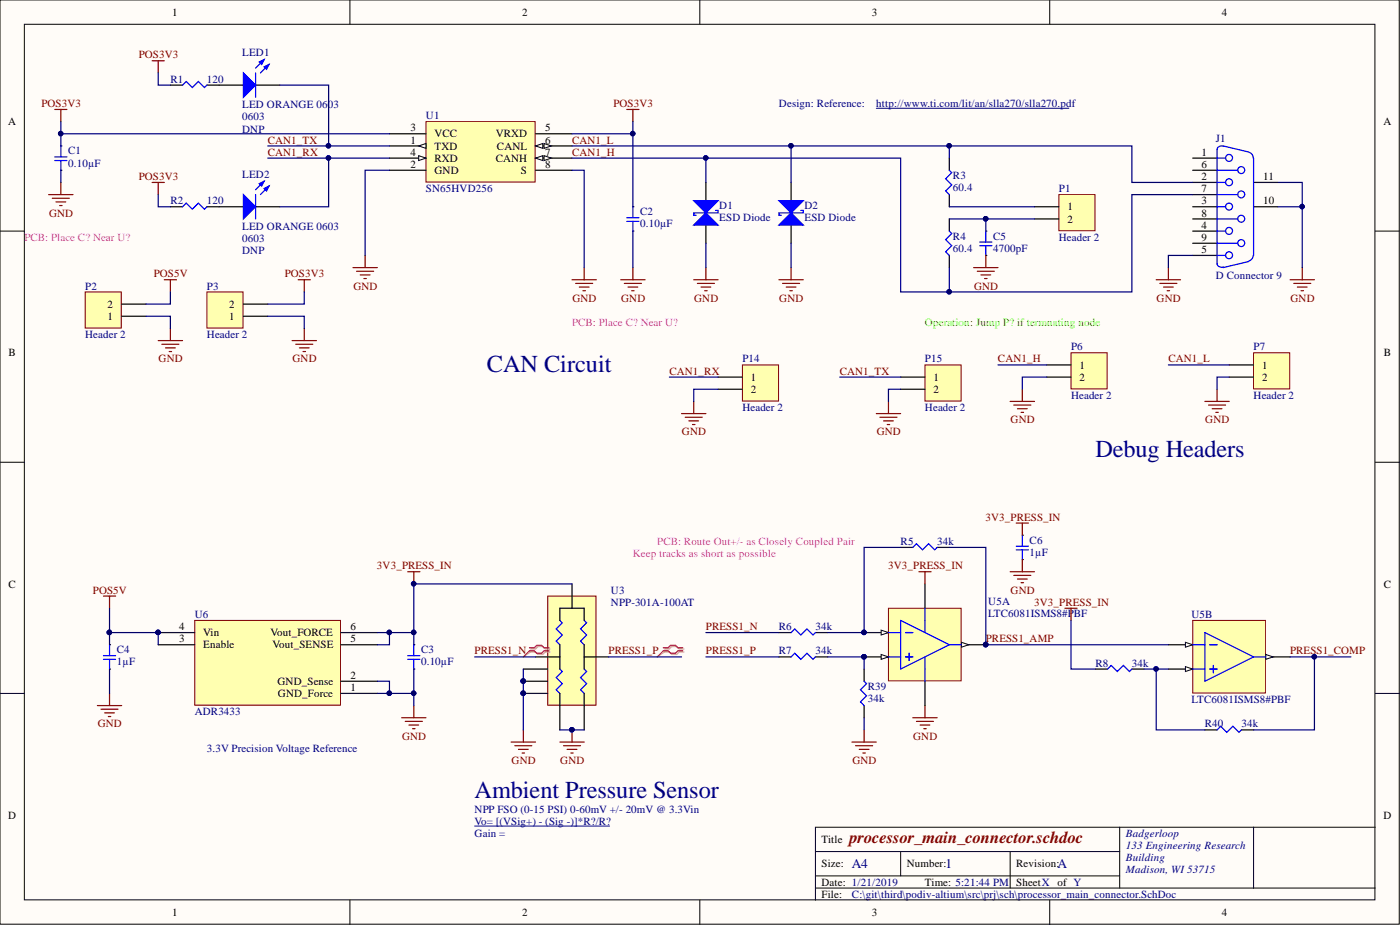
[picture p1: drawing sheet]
<svg xmlns="http://www.w3.org/2000/svg" width="292mm" height="193mm" viewBox="0 0 292 193" stroke-linecap="round" stroke-linejoin="round" font-family="sans-serif">
<g fill="#fffcf8" stroke="#000" stroke-width=".21">
<path d="M0 0h291.9v192.8h-291.9z"/>
<path d="M5.1 5.1h281.8v182.6h-281.8z"/>
</g>
<g fill="none" stroke="#000" stroke-width=".21">
<path d="M73 0v5.1M146 0v5.1M219 0v5.1M0 48.2h5.1M286.9 48.2h5.1M0 96.4h5.1M286.9 96.4h5.1M0 144.7h5.1M286.9 144.7h5.1M170.1 177.6h63.5M187.9 177.6v5.1M210.8 177.6v7.7"/>
<path d="M233.6 172.6v12.7M261.5 172.6h-91.4v15.2M286.9 172.6h-25.4v12.7M73 187.8v5.1M146 187.8v5.1M170.1 185.3h116.8M170.1 182.7h63.5M219 187.8v5.1"/>
</g>
<g fill="none" stroke="#00f" stroke-width=".25">
<path d="M253.9 38.1h1.8M253.9 33h1.8M253.9 35.5h4.3M253.9 31.2v23.9M255.2 30.4l5.3 1.3M255.3 30.5a.93 .93 0 0 0-1.4 .8M260.6 31.8a1.23 1.23 0 0 1 .9 1.2M261.5 33v20.3M253.9 43.1h1.8M253.9 48.2h1.8M253.9 40.6h4.3M253.9 53.3h1.8"/>
<path d="M253.9 45.7h4.3M253.9 50.7h4.3M253.9 55a.99 .99 0 0 0 1.4 .7M260.5 54.6l-5.3 1.2M261.5 53.3a1.23 1.23 0 0 1-.9 1.1"/>
<circle cx="256.4" cy="32.9" r=".72"/>
<circle cx="256.4" cy="38" r=".72"/>
<circle cx="259" cy="35.5" r=".72"/>
<circle cx="256.4" cy="53.2" r=".72"/>
<circle cx="256.4" cy="48.2" r=".72"/>
<circle cx="256.4" cy="43.1" r=".72"/>
<circle cx="259" cy="50.7" r=".72"/>
<circle cx="259" cy="45.6" r=".72"/>
<circle cx="259" cy="40.6" r=".72"/>
</g>
<path d="M248.9 33h5M248.9 38.1h5M248.9 35.5h5M261.5 38.1h5.1M248.9 43.1h5M248.9 48.2h5M248.9 53.3h5M248.9 40.6h5M248.9 45.7h5M248.9 50.7h5M261.5 43.1h5.1" fill="none" stroke="#000" stroke-width=".25"/>
<path d="M88.9 25.4h22.8v12.6h-22.8z" fill="#ffffb0" stroke="#800000" stroke-width=".21"/>
<path d="M81.3 30.4h7.6" fill="none" stroke="#000" stroke-width=".25"/>
<path d="M87.4 30.4l1.5-.5v1.1z" fill="#fffcf8"/>
<path d="M87.4 30.4l1.5-.5v1.1z" fill="none" stroke="#000" stroke-width=".21"/>
<path d="M81.3 35.5h7.6M81.3 27.9h7.6M81.3 33h7.6" fill="none" stroke="#000" stroke-width=".25"/>
<path d="M87.4 32.5l1.5 .5-1.5 .5z" fill="#fffcf8"/>
<path d="M87.4 32.5l1.5 .5-1.5 .5z" fill="none" stroke="#000" stroke-width=".21"/>
<path d="M111.7 27.9h7.6M111.7 30.4h7.6" fill="none" stroke="#000" stroke-width=".25"/>
<path d="M111.7 30.4l1.6-.5v1.1z" fill="#fffcf8"/>
<path d="M111.7 30.4l1.6-.5v1.1z" fill="none" stroke="#000" stroke-width=".21"/>
<path d="M113.5 29.9l1.5 .5-1.5 .6z" fill="#fffcf8"/>
<path d="M113.5 29.9l1.5 .5-1.5 .6z" fill="none" stroke="#000" stroke-width=".21"/>
<path d="M111.7 33h7.6" fill="none" stroke="#000" stroke-width=".25"/>
<path d="M111.7 33l1.6-.5v1z" fill="#fffcf8"/>
<path d="M111.7 33l1.6-.5v1z" fill="none" stroke="#000" stroke-width=".21"/>
<path d="M113.5 32.5l1.5 .5-1.5 .5z" fill="#fffcf8"/>
<path d="M113.5 32.5l1.5 .5-1.5 .5z" fill="none" stroke="#000" stroke-width=".21"/>
<path d="M35.6 17.8h2.5M43.2 17.8h2.5M12.7 30.4h.1M12.7 35.5h.1M111.7 35.5h7.6M147.3 38.1v5M35.6 43.1h2.5M43.2 43.1h2.5M147.3 45.7v5" fill="none" stroke="#000" stroke-width=".25"/>
<g fill="none" stroke="#800000" stroke-width=".25">
<path d="M31.7 12.7h2.6M33 12.7v2.5M11.4 22.8h2.6M12.7 22.8v2.6M12.7 38.1v2.5M31.7 38.1h2.6M33 38.1v2.5M10.2 40.6h5M10.9 41.4h3.6M11.7 42.1h2M12.4 42.9h.6M73.6 55.8h5.1"/>
<path d="M74.4 56.6h3.6M75.2 57.3h2M75.9 58.1h.5M76.2 53.3v2.5M119.3 58.4h5.1M120.1 59.1h3.6M120.9 59.9h2M121.9 55.8v2.6M121.6 60.6h.5"/>
</g>
<path d="M38.1 17.8l.8-.8 1.2 1.3 1.3-1.3 1.3 1.3 .5-.5M11.4 33.5h2.6M11.4 32.7h2.6M12.7 30.4v2.3M12.7 33.5v2M38.1 43.1l.8-.7 1.2 1.2 1.3-1.2 1.3 1.2 .5-.5" fill="none" stroke="#00f" stroke-width=".25"/>
<path d="M144.7 46.9l2.6-2.5 2.5 2.5z" fill="#00f"/>
<path d="M144.7 46.9l2.6-2.5 2.5 2.5zM149.3 43.9h.5v.5h-5.1v.5h.5" fill="none" stroke="#00f" stroke-width=".25"/>
<path d="M144.7 41.9h5.1l-2.5 2.5z" fill="#00f"/>
<path d="M144.7 41.9h5.1l-2.5 2.5z" fill="none" stroke="#00f" stroke-width=".25"/>
<path d="M165.1 38.1v5M165.1 45.7v5" fill="none" stroke="#000" stroke-width=".25"/>
<path d="M162.5 46.9l2.6-2.5 2.5 2.5z" fill="#00f"/>
<path d="M162.5 46.9l2.6-2.5 2.5 2.5zM167.1 43.9h.5v.5h-5.1v.5h.5" fill="none" stroke="#00f" stroke-width=".25"/>
<path d="M162.5 41.9h5.1l-2.5 2.5z" fill="#00f"/>
<path d="M130.8 46.2h2.5M130.8 45.4h2.5M132 43.1v2.3M132 46.2v2M162.5 41.9h5.1l-2.5 2.5z" fill="none" stroke="#00f" stroke-width=".25"/>
<path d="M132 43.1h.1M132 48.2h.1" fill="none" stroke="#000" stroke-width=".25"/>
<path d="M130.8 22.8h2.5M132 22.8v2.6M144.7 58.4h5.1M145.5 59.1h3.6M146.3 59.9h2M147.3 55.8v2.6M162.5 58.4h5.1M163.3 59.1h3.5M164 59.9h2.1M165.1 55.8v2.6M147 60.6h.5M164.8 60.6h.5" fill="none" stroke="#800000" stroke-width=".25"/>
<path d="M220.9 40.6h7.6v7.5h-7.6z" fill="#ffffb0" stroke="#800000" stroke-width=".21"/>
<path d="M198.1 33v2.5M198.1 40.6v2.5M198.1 45.7v2.5M198.1 53.3v2.5M205.7 48.2h.1M205.7 53.3h.1M215.8 43.1h5.1M215.8 45.7h5.1" fill="none" stroke="#000" stroke-width=".25"/>
<path d="M198.1 35.5l.5 .5-1.3 1.3 1.3 1.3-1.3 1.2 .8 .8M198.1 48.2l.5 .5-1.3 1.3 1.3 1.3-1.3 1.2 .8 .8M204.4 51.3h2.6M204.4 50.5h2.6M205.7 48.2v2.3M205.7 51.3v2" fill="none" stroke="#00f" stroke-width=".25"/>
<path d="M203.1 55.8h5.1M203.9 56.6h3.6M204.7 57.3h2M205.4 58.1h.5M205.7 53.3v2.5M241.2 58.4h5.1M242 59.1h3.6M242.8 59.9h2M243.8 55.8v2.6M243.5 60.6h.5" fill="none" stroke="#800000" stroke-width=".25"/>
<path d="M182.8 22.6h40.2" fill="none" stroke="#000080" stroke-width=".21"/>
<path d="M43.2 60.9h7.5v7.5h-7.5z" fill="#ffffb0" stroke="#800000" stroke-width=".21"/>
<path d="M50.8 66h5.1M50.8 63.4h5.1" fill="none" stroke="#000" stroke-width=".25"/>
<path d="M17.8 60.9h7.5v7.5h-7.5z" fill="#ffffb0" stroke="#800000" stroke-width=".21"/>
<path d="M25.4 66h5.1M25.4 63.4h5.1" fill="none" stroke="#000" stroke-width=".25"/>
<path d="M34.3 58.4h2.5M35.6 58.4v2.5M62.2 58.4h2.6M63.5 58.4v2.5M21.6 124.4h2.5M22.9 124.4v2.5" fill="none" stroke="#800000" stroke-width=".25"/>
<path d="M40.6 129.4h30.4v17.7h-30.4z" fill="#ffffb0" stroke="#800000" stroke-width=".21"/>
<path d="M22.9 134.5h.1M22.9 139.6h.1M33 134.5h7.6M33 132h7.6M71.1 134.5h7.6M71.1 132h7.6M86.3 134.5h.1M86.3 139.6h.1M71.1 144.7h7.6M71.1 142.1h7.6" fill="none" stroke="#000" stroke-width=".25"/>
<circle cx="33" cy="131.9" r=".47" fill="#000080" stroke="#000080" stroke-width=".21"/>
<path d="M21.6 137.5h2.5M21.6 136.8h2.5M22.9 134.5v2.3M22.9 137.5v2.1M85.1 137.5h2.5M85.1 136.8h2.5M86.3 134.5v2.3M86.3 137.5v2.1" fill="none" stroke="#00f" stroke-width=".25"/>
<g fill="none" stroke="#800000" stroke-width=".25">
<path d="M33 71.1h5.1M33.8 71.8h3.5M34.5 72.6h2.1M35.3 73.3h.5M35.6 68.5v2.6M60.9 71.1h5.1M61.7 71.8h3.6M62.5 72.6h2M63.2 73.3h.5M63.5 68.5v2.6M20.3 147.2h5.1M21.1 148h3.5"/>
<path d="M21.8 148.7h2.1M22.6 149.5h.5M22.9 144.7v2.5M83.8 149.7h5.1M84.6 150.5h3.5M85.3 151.3h2.1M86.1 152h.5M86.3 147.2v2.5"/>
</g>
<path d="M138.6 135.4h1.1l.5-.5h1l.5 .5h1M138.6 136h1.1l.5 .5h1l.5-.5h1" fill="none" stroke="#d0a19e" stroke-width=".25"/>
<path d="M138.6 136l-1.5 1" fill="none" stroke="#d0a19e" stroke-width=".21"/>
<path d="M138.4 135.1h1l.5-.5h1l.5 .5h1.1M138.4 135.8h1l.5 .5h1l.5-.5h1.1" fill="none" stroke="#f00" stroke-width=".25"/>
<path d="M138.4 135.8l-1.3 1.2" fill="none" stroke="#f00" stroke-width=".21"/>
<path d="M261.5 73.6h7.6v7.5h-7.6z" fill="#ffffb0" stroke="#800000" stroke-width=".21"/>
<path d="M256.5 76.1h5M256.5 78.7h5" fill="none" stroke="#000" stroke-width=".25"/>
<path d="M223.5 73.6h7.5v7.5h-7.5z" fill="#ffffb0" stroke="#800000" stroke-width=".21"/>
<path d="M218.4 76.1h5.1M218.4 78.7h5.1" fill="none" stroke="#000" stroke-width=".25"/>
<path d="M210.8 83.7h5M211.5 84.5h3.6M212.3 85.3h2M213 86h.6M213.3 81.2v2.5M251.4 83.7h5.1M252.2 84.5h3.5M252.9 85.3h2M253.7 86h.5M253.9 81.2v2.5" fill="none" stroke="#800000" stroke-width=".25"/>
<path d="M193 76.1h7.5v7.6h-7.5z" fill="#ffffb0" stroke="#800000" stroke-width=".21"/>
<path d="M187.9 78.7h5.1M187.9 81.2h5.1" fill="none" stroke="#000" stroke-width=".25"/>
<path d="M154.9 76.1h7.5v7.6h-7.5z" fill="#ffffb0" stroke="#800000" stroke-width=".21"/>
<path d="M45.7 17.8h5.1M53.3 17.8h5.1M149.8 78.7h5.1M149.8 81.2h5.1" fill="none" stroke="#000" stroke-width=".25"/>
<g fill="none" stroke="#800000" stroke-width=".25">
<path d="M129.5 58.4h5.1M130.3 59.1h3.5M131 59.9h2.1M132 55.8v2.6M269.2 58.4h5M269.9 59.1h3.6M270.7 59.9h2M271.7 55.8v2.6M131.8 60.6h.5M271.5 60.6h.5M142.2 86.3h5.1M143 87h3.5"/>
<path d="M143.7 87.8h2.1M144.5 88.6h.5M144.7 83.7v2.6M182.8 86.3h5.1M183.6 87h3.5M184.4 87.8h2M185.1 88.6h.5M185.4 83.7v2.6"/>
</g>
<path d="M50.8 15.2l2.5 2.6-2.5 2.5z" fill="#00f"/>
<path d="M50.8 15.2l2.5 2.6-2.5 2.5zM55.1 12.4l-1.8 1.8M56.1 13.4l-1.8 1.8" fill="none" stroke="#00f" stroke-width=".25"/>
<path d="M55.1 13.9l1-.5-.5 1.1z" fill="#00f"/>
<path d="M55.1 13.9l1-.5-.5 1.1z" fill="none" stroke="#00f" stroke-width=".25"/>
<path d="M54.1 12.9l1-.5-.5 1z" fill="#00f"/>
<path d="M53.3 15.2v5.1M54.1 12.9l1-.5-.5 1z" fill="none" stroke="#00f" stroke-width=".25"/>
<path d="M45.7 43.1h5.1M53.3 43.1h5.1" fill="none" stroke="#000" stroke-width=".25"/>
<path d="M50.8 40.6l2.5 2.5-2.5 2.6z" fill="#00f"/>
<path d="M55.1 37.8l-1.8 1.8M56.1 38.8l-1.8 1.8M50.8 40.6l2.5 2.5-2.5 2.6z" fill="none" stroke="#00f" stroke-width=".25"/>
<path d="M55.1 39.3l1-.5-.5 1z" fill="#00f"/>
<path d="M55.1 39.3l1-.5-.5 1z" fill="none" stroke="#00f" stroke-width=".25"/>
<path d="M54.1 38.3l1-.5-.5 1z" fill="#00f"/>
<path d="M54.1 38.3l1-.5-.5 1zM53.3 40.6v5.1" fill="none" stroke="#00f" stroke-width=".25"/>
<path d="M114.3 124.4h10.1v22.7h-10.1z" fill="#ffffb0" stroke="#800000" stroke-width=".21"/>
<path d="M116.8 129.4l.5 .5-1.3 1.3 1.3 1.3-1.3 1.2 .8 .8M116.8 139.6l.5 .5-1.3 1.3 1.3 1.2-1.3 1.3 .8 .8M121.9 129.4l.5 .5-1.3 1.3 1.3 1.3-1.3 1.2 .8 .8M121.9 139.6l.5 .5-1.3 1.3 1.3 1.2-1.3 1.3 .8 .8" fill="none" stroke="#00f" stroke-width=".25"/>
<path d="M109.2 139.6h5.1M111.7 137h5.1M116.8 129.4v-2.5h5.1v2.5M116.8 134.5v5.1M119.3 121.8v5.1M121.9 134.5v5.1M121.9 137h5.1M109.2 144.7h5.1M109.2 142.1h5.1M116.8 144.7v7.6M121.9 144.7v7.6" fill="none" stroke="#000" stroke-width=".25"/>
<g fill="#000080" stroke="#000080" stroke-width=".21">
<circle cx="109.2" cy="144.6" r=".47"/>
<circle cx="109.2" cy="142.1" r=".47"/>
<circle cx="119.3" cy="152.2" r=".47"/>
</g>
<g fill="none" stroke="#800000" stroke-width=".25">
<path d="M106.7 154.8h5M107.4 155.6h3.6M108.2 156.3h2M108.9 157.1h.5M109.2 152.3v2.5M116.8 154.8h5.1M117.6 155.6h3.5M118.3 156.3h2.1M119.1 157.1h.5M119.3 152.3v2.5M190.4 149.7h5.1M191.2 150.5h3.6"/>
<path d="M192 151.3h2M192.7 152h.5M193 147.2v2.5"/>
</g>
<path d="M110.7 135.4h1l.5-.5h1.1l.5 .5h1M110.7 136h1l.5 .5h1.1l.5-.5h1" fill="none" stroke="#d0a19e" stroke-width=".25"/>
<path d="M110.7 136l-1.5 1" fill="none" stroke="#d0a19e" stroke-width=".21"/>
<path d="M110.5 135.1h1l.5-.5h1l.5 .5h1M110.5 135.8h1l.5 .5h1l.5-.5h1" fill="none" stroke="#f00" stroke-width=".25"/>
<path d="M110.5 135.8l-1.3 1.2" fill="none" stroke="#f00" stroke-width=".21"/>
<path d="M185.4 126.9h15.1v15.1h-15.1z" fill="#ffffb0" stroke="#800000" stroke-width=".21"/>
<path d="M180.3 132h5.1" fill="none" stroke="#000" stroke-width=".25"/>
<path d="M183.8 131.5l1.6 .5-1.6 .5z" fill="#fffcf8"/>
<path d="M183.8 131.5l1.6 .5-1.6 .5z" fill="none" stroke="#000" stroke-width=".21"/>
<circle cx="180.3" cy="131.9" r=".47" fill="#000080" stroke="#000080" stroke-width=".21"/>
<path d="M180.3 137h5.1" fill="none" stroke="#000" stroke-width=".25"/>
<path d="M183.8 136.5l1.6 .5-1.6 .5z" fill="#fffcf8"/>
<path d="M183.8 136.5l1.6 .5-1.6 .5z" fill="none" stroke="#000" stroke-width=".21"/>
<circle cx="180.3" cy="137" r=".47" fill="#000080" stroke="#000080" stroke-width=".21"/>
<path d="M200.6 134.5h5.1" fill="none" stroke="#000" stroke-width=".25"/>
<path d="M200.6 134l1.5 .5-1.5 .5z" fill="#fffcf8"/>
<path d="M200.6 134l1.5 .5-1.5 .5z" fill="none" stroke="#000" stroke-width=".21"/>
<g fill="#000080" stroke="#000080" stroke-width=".21">
<circle cx="205.6" cy="134.5" r=".47"/>
<circle cx="180.3" cy="131.9" r=".47"/>
<circle cx="180.3" cy="137" r=".47"/>
</g>
<path d="M193 121.8v5.1M193 142.1v5.1" fill="none" stroke="#000" stroke-width=".25"/>
<path d="M185.4 132h2.5M185.4 137h2.5M187.9 129.4l10.2 5.1-10.2 5.1zM188.9 132h1.5M188.9 137h1.5M189.7 136.3v1.5M193 126.9v5.1M193 137v5.1M198.1 134.5h2.5" fill="none" stroke="#00f" stroke-width=".25"/>
<path d="M248.9 129.4h15.1v15.2h-15.1z" fill="#ffffb0" stroke="#800000" stroke-width=".21"/>
<path d="M243.8 134.5h5.1" fill="none" stroke="#000" stroke-width=".25"/>
<path d="M247.3 134l1.6 .5-1.6 .5z" fill="#fffcf8"/>
<path d="M247.3 134l1.6 .5-1.6 .5z" fill="none" stroke="#000" stroke-width=".21"/>
<path d="M243.8 139.6h5.1" fill="none" stroke="#000" stroke-width=".25"/>
<path d="M247.3 139.1l1.6 .5-1.6 .5z" fill="#fffcf8"/>
<path d="M247.3 139.1l1.6 .5-1.6 .5z" fill="none" stroke="#000" stroke-width=".21"/>
<path d="M264.1 137h5.1" fill="none" stroke="#000" stroke-width=".25"/>
<path d="M264.1 136.5l1.5 .5-1.5 .5z" fill="#fffcf8"/>
<path d="M264.1 136.5l1.5 .5-1.5 .5z" fill="none" stroke="#000" stroke-width=".21"/>
<g fill="none" stroke="#00f" stroke-width=".25">
<path d="M190.4 114.2l.8-.8 1.3 1.3 1.2-1.3 1.3 1.3 .5-.5M212 114.7h2.6M212 113.9h2.6M213.3 111.7v2.2M213.3 114.7v2M165.1 132l.7-.8 1.3 1.3 1.3-1.3 1.2 1.3 .5-.5M165.1 137l.7-.7 1.3 1.2 1.3-1.2 1.2 1.2 .5-.5M231.1 139.6l.7-.8 1.3 1.3 1.3-1.3 1.2 1.3 .6-.5M248.9 134.5h2.5M248.9 139.6h2.5M251.4 132l10.1 5-10.1 5.1zM252.4 134.5h1.5"/>
<path d="M252.4 139.6h1.5M253.2 138.8v1.5M261.5 137h2.6M180.3 142.1l.5 .5-1.3 1.3 1.3 1.3-1.3 1.2 .8 .8M253.9 152.3l.8-.8 1.3 1.3 1.2-1.3 1.3 1.3 .5-.5"/>
</g>
<g fill="none" stroke="#000" stroke-width=".25">
<path d="M187.9 114.2h2.5M195.5 114.2h2.6M213.3 111.7h.1M213.3 116.7h.1M162.5 132h2.6M162.5 137h2.6M170.1 132h2.6M170.1 137h2.6M180.3 139.6v2.5M228.5 139.6h2.6M236.2 139.6h2.5M180.3 147.2v2.5"/>
<path d="M251.4 152.3h2.5M259 152.3h2.5"/>
</g>
<g fill="none" stroke="#800000" stroke-width=".25">
<path d="M85.1 119.3h2.5M86.3 119.3v2.5M191.7 119.3h2.6M193 119.3v2.5M210.8 119.3h5M212 109.1h2.6M213.3 109.1v2.6M213.3 116.7v2.6M211.5 120h3.6M212.3 120.8h2M213 121.6h.6M222.2 126.9h2.5"/>
<path d="M223.5 126.9v2.5M177.8 154.8h5M178.5 155.6h3.6M179.3 156.3h2M180 157.1h.5M180.3 152.3v2.5"/>
</g>
<g fill="#000080" stroke="#000080" stroke-width=".21">
<circle cx="205.6" cy="134.5" r=".47"/>
<circle cx="86.3" cy="121.8" r=".47"/>
<circle cx="68.5" cy="30.4" r=".47"/>
<circle cx="12.7" cy="27.9" r=".47"/>
<circle cx="68.5" cy="32.9" r=".47"/>
<circle cx="132" cy="27.9" r=".47"/>
<circle cx="205.6" cy="45.6" r=".47"/>
<circle cx="198" cy="30.4" r=".47"/>
<circle cx="198" cy="60.9" r=".47"/>
<circle cx="147.2" cy="32.9" r=".47"/>
<circle cx="165" cy="30.4" r=".47"/>
<circle cx="22.8" cy="131.9" r=".47"/>
<circle cx="81.2" cy="131.9" r=".47"/>
<circle cx="271.7" cy="43.1" r=".47"/>
<circle cx="81.2" cy="144.6" r=".47"/>
<circle cx="33" cy="131.9" r=".47"/>
<circle cx="119.3" cy="152.2" r=".47"/>
<circle cx="109.2" cy="142.1" r=".47"/>
<circle cx="109.2" cy="144.6" r=".47"/>
<circle cx="86.3" cy="131.9" r=".47"/>
<circle cx="86.3" cy="144.6" r=".47"/>
<circle cx="241.2" cy="139.5" r=".47"/>
<circle cx="274.2" cy="137" r=".47"/>
<circle cx="180.3" cy="137" r=".47"/>
<circle cx="180.3" cy="131.9" r=".47"/>
</g>
<path d="M99 172.3h28.2" fill="none" stroke="#000080" stroke-width=".21"/>
<g fill="none" stroke="#000080" stroke-width=".25">
<path d="M33 15.2v2.6h2.6M58.4 17.8h10.2v12.6h12.7M12.7 25.4v2.5M12.7 35.5v2.6M55.9 33h12.7M55.9 30.4h12.7M81.3 35.5h-5.1v17.8M81.3 27.9h-68.6v2.5M81.3 33h-12.7v10.1h-10.2M119.3 35.5h2.6v20.3M119.3 30.4h78.8v2.6M119.3 33h68.6v27.9h10.2v-5.1"/>
<path d="M119.3 27.9h12.7M132 25.4v17.7M147.3 33v5.1M165.1 30.4v7.7M198.1 30.4h38.1v7.7h12.7M266.6 38.1h5.1v17.7M33 40.6v2.5h2.6M132 48.2v7.6M147.3 50.7v5.1M165.1 50.7v5.1M198.1 45.7h17.7M198.1 43.1h17.7"/>
<path d="M205.7 45.7v2.5M248.9 40.6h-12.7v20.3h-38.1M248.9 53.3h-5.1v2.5M266.6 43.1h5.1M30.5 66h5.1v2.5M35.6 60.9v2.5h-5.1M55.9 66h7.6v2.5M63.5 60.9v2.5h-7.6M139.7 78.7h10.1M175.2 78.7h12.7M208.2 76.1h10.2M218.4 78.7h-5.1v2.5"/>
<path d="M243.8 76.1h12.7M256.5 78.7h-2.6v2.5M149.8 81.2h-5.1v2.5M187.9 81.2h-2.5v2.5M187.9 114.2h-7.6v17.8h-7.6M198.1 114.2h7.6v20.3h38.1M22.9 132h10.1v2.5M22.9 126.9v7.6M22.9 139.6v5.1M78.7 132h2.6v2.5h-2.6M81.3 132h5v2.5M86.3 139.6v7.6"/>
<path d="M99 137h12.7M109.2 139.6v12.7M119.3 121.8h-33v10.2M127 137h15.2M147.3 137h15.2M147.3 132h15.2M172.7 137h7.6v2.6M223.5 129.4v10.2h5M238.7 139.6h2.5M243.8 139.6h-2.6v12.7h10.2M269.2 137h5v15.3h-12.7M274.2 137h7.7"/>
<path d="M78.7 142.1h2.6v2.6M78.7 144.7h7.6M116.8 152.3h5.1M180.3 149.7v2.6"/>
</g>
<g font-size="5.1" fill="#000080">
<text x="101.6" y="77.6">CAN Circuit</text>
<text x="228.5" y="95.3">Debug Headers</text>
<text x="99" y="166.4">Ambient Pressure Sensor</text>
</g>
<text font-size="3.5" fill="#800000" x="177.2" y="175.9">processor_main_connector.schdoc</text>
<g font-size="2.8" fill="#000080">
<text x="177.8" y="181.1">A4</text>
<text x="197.3" y="181.1">1</text>
<text x="220.7" y="181.1">A</text>
</g>
<g font-size="2.3">
<text x="35.9" y="3.3">1</text>
<text x="108.9" y="3.3">2</text>
<text x="181.9" y="3.3">3</text>
<text x="254.9" y="3.3">4</text>
<text x="1.7" y="26.1">A</text>
<text x="85.7" y="29.9">1</text>
<text x="85.7" y="27.4">3</text>
<text x="90.7" y="28.7">VCC</text>
<text x="103.4" y="28.7">VRXD</text>
<text x="113.8" y="27.4">5</text>
<text x="113.8" y="29.9">6</text>
<text x="288.6" y="26.1">A</text>
<text x="85.7" y="35">2</text>
<text x="85.7" y="32.5">4</text>
<text x="90.7" y="31.2">TXD</text>
<text x="90.7" y="33.7">RXD</text>
<text x="103.4" y="33.7">CANH</text>
<text x="103.7" y="31.2">CANL</text>
<text x="113.8" y="32.5">7</text>
<text x="113.8" y="35">8</text>
<text x="250.7" y="32.5">1</text>
<text x="250.7" y="35">6</text>
<text x="90.7" y="36.3">GND</text>
<text x="108.7" y="36.3">S</text>
<text x="250.7" y="37.6">2</text>
<text x="250.7" y="40.1">7</text>
<text x="263.6" y="37.6">11</text>
<text x="222.7" y="43.9">1</text>
<text x="222.7" y="46.4">2</text>
<text x="250.7" y="42.6">3</text>
<text x="250.7" y="47.7">4</text>
<text x="250.7" y="45.2">8</text>
<text x="263.6" y="42.6">10</text>
<text x="250.7" y="52.8">5</text>
<text x="250.7" y="50.2">9</text>
<text x="22.4" y="64.2">2</text>
<text x="47.8" y="64.2">2</text>
<text x="22.4" y="66.7">1</text>
<text x="47.8" y="66.7">1</text>
<text x="1.8" y="74.4">B</text>
<text x="225.2" y="76.9">1</text>
<text x="263.3" y="76.9">1</text>
<text x="288.7" y="74.4">B</text>
<text x="156.7" y="79.4">1</text>
<text x="156.7" y="82">2</text>
<text x="194.8" y="79.4">1</text>
<text x="194.8" y="82">2</text>
<text x="225.2" y="79.4">2</text>
<text x="263.3" y="79.4">2</text>
<text x="1.8" y="122.6">C</text>
<text x="288.7" y="122.6">C</text>
<text x="37.4" y="131.5">4</text>
<text x="73.1" y="131.5">6</text>
<text x="37.4" y="134">3</text>
<text x="42.4" y="135.3">Enable</text>
<text x="42.4" y="132.7">Vin</text>
<text x="56.5" y="132.7">Vout_FORCE</text>
<text x="56.9" y="135.3">Vout_SENSE</text>
<text x="73.1" y="134">5</text>
<text x="57.9" y="142.9">GND_Sense</text>
<text x="73.1" y="141.6">2</text>
<text x="58" y="145.4">GND_Force</text>
<text x="73.1" y="144.1">1</text>
<text x="1.7" y="170.8">D</text>
<text x="288.6" y="170.8">D</text>
<text x="171.4" y="175.9">Title</text>
<text x="171.4" y="180.9">Size:</text>
<text x="171.4" y="184.8">Date: 1/21/2019</text>
<text x="189.2" y="180.9">Number:</text>
<text x="193" y="184.8">Time: 5:21:44 PM</text>
<text x="212" y="180.9">Revision:</text>
<text x="212" y="184.8">SheetX</text>
<text x="220.7" y="184.8">of Y</text>
<text x="35.9" y="191.1">1</text>
<text x="108.9" y="191.1">2</text>
<text x="171.4" y="187.3">File:</text>
<text x="181.9" y="191.1">3</text>
<text x="254.9" y="191.1">4</text>
</g>
<g font-size="2.3" fill="#000080">
<text x="50.5" y="11.7">LED1</text>
<text x="35.6" y="17.2">R1</text>
<text x="43.2" y="17.2">120</text>
<text x="50.5" y="22.6">LED ORANGE 0603</text>
<text x="162.5" y="22.3">Design: Reference:</text>
<text x="182.8" y="22.3">http://www.ti.com/lit/an/slla270/slla270.pdf</text>
<text x="50.5" y="25.1">0603</text>
<text x="50.5" y="27.7">DNP</text>
<text x="88.9" y="24.9">U1</text>
<text x="253.7" y="29.7">J1</text>
<text x="14.2" y="32.2">C1</text>
<text x="14.2" y="34.8">0.10µF</text>
<text x="50.5" y="37">LED2</text>
<text x="88.9" y="40.1">SN65HVD256</text>
<text x="198.8" y="37.3">R3</text>
<text x="198.8" y="39.8">60.4</text>
<text x="220.9" y="40.1">P1</text>
<text x="35.6" y="42.6">R2</text>
<text x="43.2" y="42.6">120</text>
<text x="50.5" y="48">LED ORANGE 0603</text>
<text x="133.6" y="44.9">C2</text>
<text x="133.6" y="47.5">0.10µF</text>
<text x="150.1" y="43.6">D1</text>
<text x="150.1" y="46.2">ESD Diode</text>
<text x="167.8" y="43.6">D2</text>
<text x="167.8" y="46.2">ESD Diode</text>
<text x="50.5" y="50.5">0603</text>
<text x="50.5" y="53">DNP</text>
<text x="198.8" y="50">R4</text>
<text x="198.8" y="52.5">60.4</text>
<text x="207.2" y="50">C5</text>
<text x="207.2" y="52.5">4700pF</text>
<text x="220.9" y="50.2">Header 2</text>
<text x="253.7" y="58.1">D Connector 9</text>
<text x="17.8" y="60.4">P2</text>
<text x="43.2" y="60.4">P3</text>
<text x="17.8" y="70.5">Header 2</text>
<text x="43.2" y="70.5">Header 2</text>
<text x="154.9" y="75.6">P14</text>
<text x="193" y="75.6">P15</text>
<text x="223.5" y="73.1">P6</text>
<text x="261.5" y="73.1">P7</text>
<text x="223.5" y="83.2">Header 2</text>
<text x="261.5" y="83.2">Header 2</text>
<text x="154.9" y="85.8">Header 2</text>
<text x="193" y="85.8">Header 2</text>
<text x="187.9" y="113.7">R5</text>
<text x="195.5" y="113.7">34k</text>
<text x="214.8" y="113.4">C6</text>
<text x="214.8" y="116">1µF</text>
<text x="127.5" y="123.8">U3</text>
<text x="40.6" y="128.9">U6</text>
<text x="127.5" y="126.4">NPP-301A-100AT</text>
<text x="162.5" y="131.5">R6</text>
<text x="170.1" y="131.5">34k</text>
<text x="206.2" y="126.1">U5A</text>
<text x="206.2" y="128.7">LTC6081ISMS8#PBF</text>
<text x="248.6" y="128.9">U5B</text>
<text x="24.4" y="136.3">C4</text>
<text x="87.9" y="136.3">C3</text>
<text x="162.5" y="136.5">R7</text>
<text x="170.1" y="136.5">34k</text>
<text x="24.4" y="138.8">1µF</text>
<text x="87.9" y="138.8">0.10µF</text>
<text x="181.1" y="143.9">R39</text>
<text x="228.5" y="139.1">R8</text>
<text x="236.2" y="139.1">34k</text>
<text x="40.6" y="149.2">ADR3433</text>
<text x="181.1" y="146.4">34k</text>
<text x="248.6" y="146.7">LTC6081ISMS8#PBF</text>
<text x="251.4" y="151.8">R40</text>
<text x="259" y="151.8">34k</text>
<text x="43.2" y="156.8">3.3V Precision Voltage Reference</text>
<text x="99" y="169.5">NPP FSO (0-15 PSI) 0-60mV +/- 20mV @ 3.3Vin</text>
<text x="99" y="172.1">Vo= [(VSig+) - (Sig -)]*R?/R?</text>
<text x="99" y="174.6">Gain =</text>
<text x="234.9" y="174.6">Badgerloop</text>
<text x="234.9" y="177.1">133 Engineering Research</text>
<text x="234.9" y="179.7">Building</text>
<text x="234.9" y="182.2">Madison, WI 53715</text>
<text x="177.8" y="187.3">C:\git\third\podiv-altium\src\prj\sch\processor_main_connector.SchDoc</text>
</g>
<g font-size="2.3" fill="#800000">
<text x="28.9" y="12.2">POS3V3</text>
<text x="8.6" y="22.3">POS3V3</text>
<text x="128" y="22.3">POS3V3</text>
<text x="55.9" y="29.9">CAN1_TX</text>
<text x="119.3" y="29.9">CAN1_L</text>
<text x="55.9" y="32.5">CAN1_RX</text>
<text x="119.3" y="32.5">CAN1_H</text>
<text x="28.9" y="37.6">POS3V3</text>
<text x="10.2" y="45.2">GND</text>
<text x="32.1" y="57.9">POS5V</text>
<text x="59.4" y="57.9">POS3V3</text>
<text x="73.7" y="60.4">GND</text>
<text x="119.4" y="62.9">GND</text>
<text x="129.6" y="62.9">GND</text>
<text x="144.8" y="62.9">GND</text>
<text x="162.6" y="62.9">GND</text>
<text x="203.2" y="60.4">GND</text>
<text x="241.3" y="62.9">GND</text>
<text x="269.3" y="62.9">GND</text>
<text x="33.1" y="75.6">GND</text>
<text x="61" y="75.6">GND</text>
<text x="208.2" y="75.6">CAN1_H</text>
<text x="243.8" y="75.6">CAN1_L</text>
<text x="139.7" y="78.2">CAN1_RX</text>
<text x="175.2" y="78.2">CAN1_TX</text>
<text x="210.8" y="88.3">GND</text>
<text x="251.5" y="88.3">GND</text>
<text x="142.3" y="90.9">GND</text>
<text x="182.9" y="90.9">GND</text>
<text x="205.6" y="108.6">3V3_PRESS_IN</text>
<text x="78.6" y="118.8">3V3_PRESS_IN</text>
<text x="185.3" y="118.8">3V3_PRESS_IN</text>
<text x="19.4" y="123.8">POS5V</text>
<text x="210.8" y="123.8">GND</text>
<text x="147.3" y="131.5">PRESS1_N</text>
<text x="215.8" y="126.4">3V3_PRESS_IN</text>
<text x="99" y="136.5">PRESS1_N</text>
<text x="127" y="136.5">PRESS1_P</text>
<text x="147.3" y="136.5">PRESS1_P</text>
<text x="205.7" y="134">PRESS1_AMP</text>
<text x="269.2" y="136.5">PRESS1_COMP</text>
<text x="20.4" y="151.8">GND</text>
<text x="83.9" y="154.3">GND</text>
<text x="190.5" y="154.3">GND</text>
<text x="106.7" y="159.4">GND</text>
<text x="116.9" y="159.4">GND</text>
<text x="177.8" y="159.4">GND</text>
</g>
<g font-size="2.3" fill="#f0f">
<text x="5.1" y="50.2">PCB: Place C? Near U?</text>
<text x="119.3" y="68">PCB: Place C? Near U?</text>
<text x="137.1" y="113.7">PCB: Route Out+/- as Closely Coupled Pair</text>
<text x="132" y="116.2">Keep tracks as short as possible</text>
</g>
<text font-size="2.3" fill="#0f0" x="193" y="68">Operation: Jump P? if termnating node</text>
</svg>
